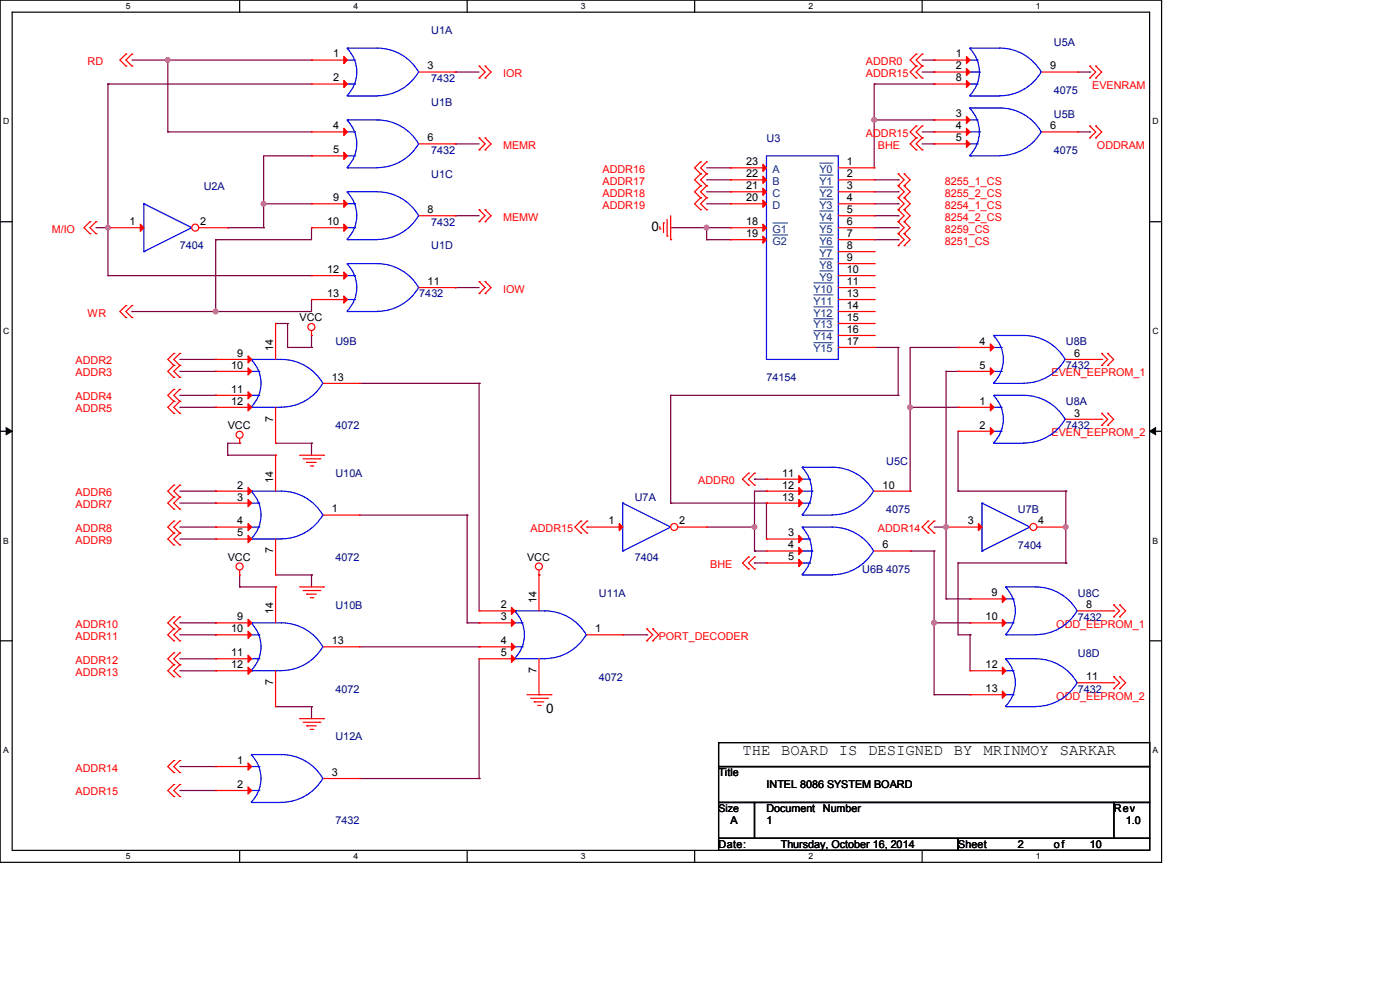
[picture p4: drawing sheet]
<svg xmlns="http://www.w3.org/2000/svg" width="297mm" height="210mm" viewBox="0 0 297 210" stroke-linecap="round" stroke-linejoin="round" font-family="sans-serif">
<path d="M0 0h246.4v182.9h-246.4zM2.6 2.6h241.3v177.8h-241.3z" fill="none" stroke="#000" stroke-width=".25"/>
<g fill="#fff">
<path d="M26.7 .3h1v2h-1z"/>
<path d="M26.7 180.6h1v2h-1z"/>
</g>
<path d="M50.8 0v2.6M50.8 180.4v2.5" fill="none" stroke="#000" stroke-width=".25"/>
<g fill="#fff">
<path d="M75 .3h.9v2h-.9z"/>
<path d="M75 180.6h.9v2h-.9z"/>
</g>
<path d="M99.1 0v2.6M99.1 180.4v2.5" fill="none" stroke="#000" stroke-width=".25"/>
<g fill="#fff">
<path d="M123.2 .3h1v2h-1z"/>
<path d="M123.2 180.6h1v2h-1z"/>
</g>
<path d="M147.4 0v2.6M147.4 180.4v2.5" fill="none" stroke="#000" stroke-width=".25"/>
<g fill="#fff">
<path d="M171.5 .3h1v2h-1z"/>
<path d="M171.5 180.6h1v2h-1z"/>
</g>
<path d="M195.6 0v2.6M195.6 180.4v2.5" fill="none" stroke="#000" stroke-width=".25"/>
<g fill="#fff">
<path d="M219.8 .3h.9v2h-.9z"/>
<path d="M219.8 180.6h.9v2h-.9z"/>
<path d="M.7 24.8h1.2v2h-1.2z"/>
<path d="M244.5 24.8h1.3v2h-1.3z"/>
<path d="M.7 69.3h1.2v1.9h-1.2z"/>
<path d="M244.5 69.3h1.3v1.9h-1.3z"/>
</g>
<path d="M0 47h2.6M243.9 47h2.5" fill="none" stroke="#000" stroke-width=".25"/>
<g fill="#fff">
<path d="M.7 113.7h1.2v2h-1.2z"/>
<path d="M244.5 113.7h1.2v2h-1.2z"/>
</g>
<path d="M0 91.5h2.6M243.9 91.5h2.5" fill="none" stroke="#000" stroke-width=".25"/>
<path d="M1.3 90.7l1.3 .8-1.3 .7zM243.9 91.5l1.3-.8v1.5z" fill="#000" stroke="#000" stroke-width=".21"/>
<g fill="#fff">
<path d="M.7 158.2h1.2v1.9h-1.2z"/>
<path d="M244.5 158.2h1.2v1.9h-1.2z"/>
</g>
<path d="M0 135.9h2.6M243.9 135.9h2.5M152.4 157.5h91.5v5.1h-91.5zM152.4 162.6h91.5v7.6h-91.5zM152.4 170.2h7.7v7.6h-7.7zM152.4 177.8h50.8v2.6h-50.8zM160.1 170.2h76.2v7.6h-76.2zM203.2 177.8h40.7v2.6h-40.7zM236.3 170.2h7.6v7.6h-7.6z" fill="none" stroke="#000" stroke-width=".25"/>
<g fill="none" stroke="#800040" stroke-width=".25">
<path d="M22.9 17.8h.1M22.9 17.8v40.7M22.9 17.8h43.2M28 12.7h38.1M35.6 12.7h.1M35.6 12.7v15.3M66.1 12.7h.1M96.6 15.3h.1M96.6 15.3h5M185.5 17.8h.1M185.5 17.8h12.7M185.5 17.8v17.8"/>
<path d="M195.6 12.7h2.6M195.6 15.3h2.6M198.2 17.8h.1M198.2 12.7h.1M198.2 15.3h.1M228.6 15.3h2.6M231.2 15.3h.1M35.6 28h.1M35.6 28h30.5M66.1 33.1h.1M66.1 33.1h-10.2v15.2M96.6 30.5h.1"/>
<path d="M96.6 30.5h5M149.9 35.6h5.1M149.9 38.1h5.1M155 35.6h.1M155 38.1h.1M185.5 25.4h.1M185.5 38.1h5M185.5 25.4h12.7M190.5 38.1h.1M195.6 28h2.6M195.6 30.5h2.6M198.2 25.4h.1"/>
<path d="M198.2 30.5h.1M198.2 28h.1M228.6 28h2.6M231.2 28h.1M20.4 48.3h2.5M22.9 48.3h.1M22.9 58.5h.1M22.9 58.5h43.2M45.8 50.8h.1M45.8 50.8v15.3M48.3 48.3h.1M48.3 48.3h7.6"/>
<path d="M55.9 43.2h.1M55.9 48.3h.1M55.9 43.2h10.2M66.1 48.3h.1M66.1 43.2h.1M66.1 58.5h.1M66.1 48.3v2.5h-20.3M96.6 45.8h.1M96.6 45.8h5M142.3 48.3h12.7M149.9 48.3h.1M149.9 50.8h.1"/>
<path d="M149.9 50.8h5.1M149.9 43.2h5.1M149.9 48.3v2.5M149.9 40.7h5.1M155 50.8h.1M155 48.3h.1M155 40.7h.1M155 43.2h.1M185.5 50.8h5M185.5 43.2h5M185.5 45.8h5M185.5 48.3h5"/>
<path d="M185.5 40.7h5M190.5 40.7h.1M190.5 43.2h.1M190.5 45.8h.1M190.5 48.3h.1M190.5 50.8h.1M28 66.1h.1M38.1 78.8h7.7M38.1 76.2h7.7M45.8 66.1h.1M45.8 76.2h.1M45.8 78.8h.1"/>
<path d="M58.5 68.6h2.5M61 68.6h.1M61 73.7h.1M61 73.7h5.1M61 68.6v5.1M66.1 63.5h.1M66.1 73.7h.1M66.1 63.5v2.6h-38.1M66.1 71.2v2.5M96.6 61h.1M96.6 61h5M185.5 73.7h5"/>
<path d="M190.5 73.7h.1M190.5 73.7v10.2M200.7 78.8h.1M200.7 78.8v48.2M200.7 78.8h2.5M203.2 73.7h.1M203.2 78.8h.1M203.2 73.7h-10.1v30.5M38.1 83.9h7.7M38.1 86.4h7.7M45.8 83.9h.1M45.8 86.4h.1"/>
<path d="M48.3 96.6h.1M48.3 96.6h10.2M50.8 94h.1M50.8 94h-2.5v2.6M58.5 96.6h.1M58.5 94h7.6M66.1 94h.1M66.1 94v2.6M76.2 81.3h25.4M101.6 81.3h.1M101.6 81.3v48.3M142.3 83.9h.1"/>
<path d="M142.3 83.9h48.2M142.3 83.9v22.8M190.5 83.9h.1M193.1 86.4h.1M193.1 86.4h10.1M203.2 86.4h.1M203.2 91.5v12.7M38.1 104.2h7.7M38.1 106.7h7.7M38.1 111.8h7.7M38.1 114.3h7.7M45.8 104.2h.1"/>
<path d="M45.8 106.7h.1M45.8 111.8h.1M45.8 114.3h.1M76.2 109.3h22.9M99.1 109.3h.1M99.1 109.3v22.8M142.3 106.7h.1M142.3 106.7h20.3M149.9 111.8h10.2M160.1 119.4h.1M160.1 101.6h.1M160.1 116.9h.1"/>
<path d="M160.1 111.8h.1M160.1 119.4h2.5M160.1 101.6h2.5M160.1 116.9h2.5M162.6 104.2h.1M162.6 106.7h.1M162.6 104.2h-2.5v12.7M162.6 106.7v7.6M193.1 104.2h.1M193.1 116.9h5.1M198.2 116.9h.1M198.2 111.8h2.5"/>
<path d="M198.2 116.9v30.5M200.7 111.8h.1M203.2 104.2h.1M203.2 119.4h.1M203.2 119.4h22.9M203.2 104.2h22.9M203.2 119.4v15.3h2.6M226.1 104.2h.1M226.1 119.4h.1M226.1 104.2v15.2M38.1 134.7h7.7M38.1 132.1h7.7"/>
<path d="M38.1 139.7h7.7M45.8 132.1h.1M45.8 134.7h.1M45.8 139.7h.1M50.8 124.5h.1M50.8 122v2.5M50.8 124.5h7.7M58.5 124.5h.1M58.5 122h7.6M66.1 122h.1M66.1 122v2.5M76.2 137.2h25.4"/>
<path d="M99.1 132.1h.1M99.1 132.1h2.5M101.6 132.1h.1M101.6 137.2h.1M101.6 139.7v25.4M132.1 134.7h5.1M137.2 134.7h.1M198.2 132.1h.1M198.2 132.1h7.6M200.7 127h.1M200.7 127h5.1M205.8 127h.1"/>
<path d="M205.8 134.7h.1M205.8 132.1h.1M205.8 134.7v7.6M38.1 142.3h7.7M45.8 142.3h.1M58.5 149.9h7.6M66.1 149.9h.1M66.1 149.9v2.5M198.2 147.4h.1M198.2 147.4h7.6M205.8 147.4h.1M38.1 162.6h7.7"/>
<path d="M38.1 167.7h7.7M45.8 162.6h.1M45.8 167.7h.1M76.2 165.1h25.4M101.6 165.1h.1"/>
</g>
<g fill="#f0f" stroke="#f0f" stroke-width=".25">
<circle cx="22.9" cy="48.3" r=".49"/>
<circle cx="45.7" cy="66.1" r=".49"/>
<circle cx="149.9" cy="48.3" r=".49"/>
<circle cx="185.4" cy="25.4" r=".49"/>
<circle cx="160" cy="111.8" r=".49"/>
<circle cx="193.1" cy="86.4" r=".49"/>
<circle cx="200.7" cy="111.8" r=".49"/>
<circle cx="226.1" cy="111.8" r=".49"/>
<circle cx="198.1" cy="132.1" r=".49"/>
<circle cx="35.6" cy="12.7" r=".49"/>
<circle cx="55.9" cy="43.2" r=".49"/>
</g>
<g fill="none" stroke="#f00" stroke-width=".25">
<path d="M26.7 11.5h.1M26.7 14h.1M26.7 11.5l-1.3 1.2 1.3 1.3M28 11.5h.1M28 14h.1M28 11.5l-1.3 1.2 1.3 1.3M101.6 14h.1M101.6 16.6h.1M101.6 14l1.3 1.3-1.3 1.3M102.9 14h.1M102.9 16.6h.1M102.9 14l1.3 1.3-1.3 1.3"/>
<path d="M194.4 11.5h.1M194.4 14h.1M194.4 16.6h.1M194.4 11.5l-1.3 1.2 1.3 1.3M194.4 14l-1.3 1.3 1.3 1.3M195.6 11.5h.1M195.6 14h.1M195.6 16.6h.1M195.6 11.5l-1.2 1.2 1.2 1.3M195.6 14l-1.2 1.3 1.2 1.3M198.2 12.7h.1M198.2 15.3h.1"/>
<path d="M198.2 17.8h.1M198.2 12.7h7.6M198.2 15.3h7.6M198.2 17.8h7.6M221 15.3h7.6M228.6 15.3h.1M231.2 14h.1M231.2 16.6h.1M231.2 14l1.3 1.3-1.3 1.3M232.5 14h.1M232.5 16.6h.1M232.5 14l1.2 1.3-1.2 1.3"/>
<path d="M101.6 29.3h.1M101.6 31.8h.1M101.6 29.3l1.3 1.2-1.3 1.3M102.9 29.3h.1M102.9 31.8h.1M102.9 29.3l1.3 1.2-1.3 1.3M148.6 34.3h.1M148.6 36.9h.1M148.6 39.4h.1M148.6 34.3l-1.2 1.3 1.2 1.3M148.6 36.9l-1.2 1.2 1.2 1.3M148.6 39.4l-1.2 1.3 1.2 1.3"/>
<path d="M149.9 34.3h.1M149.9 36.9h.1M149.9 39.4h.1M149.9 34.3l-1.3 1.3 1.3 1.3M149.9 36.9l-1.3 1.2 1.3 1.3M149.9 39.4l-1.3 1.3 1.3 1.3M190.5 36.9h.1M190.5 39.4h.1M190.5 36.9l1.3 1.2-1.3 1.3M190.5 39.4l1.3 1.3-1.3 1.3M191.8 36.9h.1M191.8 39.4h.1"/>
<path d="M191.8 36.9l1.3 1.2-1.3 1.3M191.8 39.4l1.3 1.3-1.3 1.3M194.4 29.3h.1M194.4 31.8h.1M194.4 26.7h.1M194.4 29.3l-1.3 1.2 1.3 1.3M194.4 26.7l-1.3 1.3 1.3 1.3M195.6 29.3h.1M195.6 31.8h.1M195.6 26.7h.1M195.6 29.3l-1.2 1.2 1.2 1.3M195.6 26.7l-1.2 1.3 1.2 1.3"/>
<path d="M231.2 26.7h.1M231.2 29.3h.1M231.2 26.7l1.3 1.3-1.3 1.3M232.5 26.7h.1M232.5 29.3h.1M232.5 26.7l1.2 1.3-1.2 1.3M19.1 47h.1M19.1 49.6h.1M19.1 47l-1.3 1.3 1.3 1.3M20.4 47h.1M20.4 49.6h.1M20.4 47l-1.3 1.3 1.3 1.3"/>
<path d="M101.6 44.5h.1M101.6 47h.1M101.6 59.7h.1M101.6 44.5l1.3 1.3-1.3 1.2M101.6 59.7l1.3 1.3-1.3 1.3M102.9 44.5h.1M102.9 47h.1M102.9 59.7h.1M102.9 44.5l1.3 1.3-1.3 1.2M102.9 59.7l1.3 1.3-1.3 1.3M140 48.6h.1M140 48v.6"/>
<path d="M140.8 47.3h.1M140.8 47.3v2M141.5 50.1h.1M141.5 46.5v3.6M142.3 50.8h.1M142.3 45.8v5M148.6 42h.1M148.6 44.5h.1M148.6 42l-1.2 1.2 1.2 1.3M149.9 42h.1M149.9 44.5h.1M149.9 42l-1.3 1.2 1.3 1.3"/>
<path d="M190.5 42h.1M190.5 44.5h.1M190.5 47h.1M190.5 49.6h.1M190.5 52.1h.1M190.5 42l1.3 1.2-1.3 1.3M190.5 44.5l1.3 1.3-1.3 1.2M190.5 47l1.3 1.3-1.3 1.3M190.5 49.6l1.3 1.2-1.3 1.3M191.8 42h.1M191.8 44.5h.1M191.8 47h.1"/>
<path d="M191.8 49.6h.1M191.8 52.1h.1M191.8 42l1.3 1.2-1.3 1.3M191.8 44.5l1.3 1.3-1.3 1.2M191.8 47l1.3 1.3-1.3 1.3M191.8 49.6l1.3 1.2-1.3 1.3M26.7 64.8h.1M26.7 67.4h.1M26.7 64.8l-1.3 1.3 1.3 1.3M28 64.8h.1M28 67.4h.1M28 64.8l-1.3 1.3 1.3 1.3"/>
<path d="M36.9 77.5h.1M36.9 75h.1M36.9 75l-1.3 1.2 1.3 1.3M36.9 77.5l-1.3 1.3 1.3 1.3M38.1 77.5h.1M38.1 75h.1M38.1 75l-1.2 1.2 1.2 1.3M38.1 77.5l-1.2 1.3 1.2 1.3M66.1 71.2h.1M66.1 70.1v1.1M101.6 62.3h.1M102.9 62.3h.1"/>
<path d="M233.7 75h.1M233.7 77.5h.1M233.7 75l1.3 1.2-1.3 1.3M235 75h.1M235 77.5h.1M235 75l1.3 1.2-1.3 1.3M36.9 80.1h.1M36.9 82.6h.1M36.9 85.1h.1M36.9 87.7h.1M36.9 82.6l-1.3 1.3 1.3 1.2M36.9 85.1l-1.3 1.3 1.3 1.3"/>
<path d="M38.1 80.1h.1M38.1 82.6h.1M38.1 85.1h.1M38.1 87.7h.1M38.1 82.6l-1.2 1.3 1.2 1.2M38.1 85.1l-1.2 1.3 1.2 1.3M50.8 94h.1M50.8 93v1M63.5 96.6h5.1M64.3 97.3h3.6M65.1 98.1h.1M65.1 98.1h2"/>
<path d="M65.8 98.8h.5M66.3 98.8h.1M67.9 97.3h.1M68.6 96.6h.1M233.7 87.7h.1M233.7 90.2h.1M233.7 87.7l1.3 1.2-1.3 1.3M235 87.7h.1M235 90.2h.1M235 87.7l1.3 1.2-1.3 1.3M36.9 102.9h.1M36.9 105.5h.1"/>
<path d="M36.9 108h.1M36.9 110.5h.1M36.9 113.1h.1M36.9 115.6h.1M36.9 113.1l-1.3 1.2 1.3 1.3M36.9 102.9l-1.3 1.3 1.3 1.3M36.9 105.5l-1.3 1.2 1.3 1.3M36.9 110.5l-1.3 1.3 1.3 1.3M38.1 102.9h.1M38.1 105.5h.1M38.1 108h.1M38.1 110.5h.1"/>
<path d="M38.1 113.1h.1M38.1 115.6h.1M38.1 110.5l-1.2 1.3 1.2 1.3M38.1 102.9l-1.2 1.3 1.2 1.3M38.1 105.5l-1.2 1.2 1.2 1.3M38.1 113.1l-1.2 1.2 1.2 1.3M123.2 110.5h.1M123.2 113.1h.1M123.2 110.5l-1.2 1.3 1.2 1.3M124.5 110.5h.1M124.5 113.1h.1M124.5 110.5l-1.3 1.3 1.3 1.3"/>
<path d="M158.8 118.2h.1M158.8 100.4h.1M158.8 102.9h.1M158.8 118.2l-1.3 1.2 1.3 1.3M158.8 100.4l-1.3 1.2 1.3 1.3M160.1 118.2h.1M160.1 100.4h.1M160.1 102.9h.1M160.1 118.2l-1.3 1.2 1.3 1.3M160.1 100.4l-1.3 1.2 1.3 1.3M196.9 110.5h.1M196.9 113.1h.1"/>
<path d="M196.9 110.5l-1.3 1.3 1.3 1.3M198.2 110.5h.1M198.2 113.1h.1M198.2 110.5l-1.3 1.3 1.3 1.3M200.7 111.8h.1M200.7 111.8h7.6M36.9 130.9h.1M36.9 133.4h.1M36.9 135.9h.1M36.9 138.5h.1M36.9 130.9l-1.3 1.2 1.3 1.3M36.9 133.4l-1.3 1.3 1.3 1.2"/>
<path d="M36.9 138.5l-1.3 1.2 1.3 1.3M38.1 130.9h.1M38.1 133.4h.1M38.1 135.9h.1M38.1 138.5h.1M38.1 130.9l-1.2 1.2 1.2 1.3M38.1 133.4l-1.2 1.3 1.2 1.2M38.1 138.5l-1.2 1.2 1.2 1.3M50.8 122h.1M50.8 120.9v1.1M63.5 124.5h5.1M64.3 125.3h3.6"/>
<path d="M65.1 126h.1M65.1 126h2M65.8 126.8h.5M66.3 126.8h.1M67.9 125.3h.1M68.6 124.5h.1M114.3 122h.1M114.3 120.9v1.1M137.2 133.4h.1M137.2 135.9h.1M137.2 133.4l1.3 1.3-1.3 1.2M138.5 133.4h.1"/>
<path d="M138.5 135.9h.1M138.5 133.4l1.2 1.3-1.2 1.2M158.8 120.7h.1M160.1 120.7h.1M236.3 128.3h.1M236.3 130.9h.1M236.3 128.3l1.2 1.3-1.2 1.3M237.5 128.3h.1M237.5 130.9h.1M237.5 128.3l1.3 1.3-1.3 1.3M36.9 141h.1M36.9 143.6h.1"/>
<path d="M36.9 141l-1.3 1.3 1.3 1.3M38.1 141h.1M38.1 143.6h.1M38.1 141l-1.2 1.3 1.2 1.3M63.5 152.4h5.1M64.3 153.2h3.6M65.1 154h.1M65.1 154h2M65.8 154.7h.5M66.3 154.7h.1M67.9 153.2h.1M68.6 152.4h.1"/>
<path d="M111.8 147.4h5.1M112.6 148.1h3.5M113.3 148.9h.1M113.3 148.9h2.1M114.1 149.6h.5M114.6 149.6h.1M116.1 148.1h.1M116.9 147.4h.1M236.3 143.6h.1M236.3 146.1h.1M236.3 143.6l1.2 1.2-1.2 1.3M237.5 143.6h.1"/>
<path d="M237.5 146.1h.1M237.5 143.6l1.3 1.2-1.3 1.3M36.9 161.3h.1M36.9 163.9h.1M36.9 166.4h.1M36.9 169h.1M36.9 161.3l-1.3 1.3 1.3 1.3M36.9 166.4l-1.3 1.3 1.3 1.3M38.1 161.3h.1M38.1 163.9h.1M38.1 166.4h.1M38.1 169h.1"/>
<path d="M38.1 161.3l-1.2 1.3 1.2 1.3M38.1 166.4l-1.2 1.3 1.2 1.3"/>
<circle cx="66.1" cy="69.4" r=".74"/>
<circle cx="50.8" cy="92.2" r=".74"/>
<circle cx="50.8" cy="120.2" r=".74"/>
<circle cx="114.3" cy="120.2" r=".74"/>
</g>
<g fill="none" stroke="#00f" stroke-width=".25">
<path d="M205.7 10.2a7.1 7.1 0 0 1 2.1 5.1M205.8 10.2h.1M205.8 10.2h6.3M205.8 12.7h1.5M205.8 15.3h2M205.8 17.8h1.5M207.3 12.7h.1M207.3 17.8h.1M207.8 15.3a7.1 7.1 0 0 1-2.1 5M207.8 15.3h.1M212.1 10.2a10.1 10.1 0 0 1 8.8 5.1M220.9 15.2a10.1 10.1 0 0 1-8.8 5.1"/>
<path d="M205.8 20.4h.1M205.8 20.4h6.3M208.3 116.9h.1M208.3 106.7h.1M208.3 106.7l10.2 5.1M208.3 106.7v10.2M218.5 111.8h.1M218.5 111.8l-10.2 5.1"/>
</g>
<g fill="#f00" stroke="#f00" stroke-width=".25">
<path d="M205 12l.8 .7-.8 .8z"/>
<path d="M205 14.5l.8 .8-.8 .7z"/>
<path d="M205 17.1l.8 .7-.8 .8z"/>
<path d="M207.6 111l.7 .8-.7 .8z"/>
</g>
<circle cx="219.2" cy="111.8" r=".74" fill="#fff" stroke="#f00" stroke-width=".25"/>
<g fill="none" stroke="#f00" stroke-width=".25">
<path d="M22.9 48.3h.1M22.9 48.3h7.6M162.6 114.3h.1M162.6 116.9h.1M162.6 119.4h.1M162.6 114.3h7.6M162.6 116.9h7.6M162.6 119.4h7.6M185.5 116.9h7.6M193.1 116.9h.1M220 111.8h6.1M226.1 111.8h.1"/>
<path d="M205.8 127h.1M205.8 132.1h.1M205.8 127h7.6M205.8 132.1h7.6M228.6 129.6h7.7M236.3 129.6h.1"/>
</g>
<g fill="none" stroke="#00f" stroke-width=".25">
<path d="M30.5 53.4h.1M30.5 43.2h.1M30.5 43.2l10.2 5.1M30.5 43.2v10.2M40.7 48.3h.1M40.7 48.3l-10.2 5.1M170.1 111.8a7.1 7.1 0 0 1 0 10.1M170.2 111.8h.1M170.2 111.8h6.4a10.1 10.1 0 0 1 8.8 5.1M170.2 114.3h1.5M170.2 116.9h2.1M170.2 119.4h1.5"/>
<path d="M171.7 114.3h.1M171.7 119.4h.1M172.3 116.9h.1M185.4 116.8a10.1 10.1 0 0 1-8.8 5.1M170.2 122h.1M170.2 122h6.4M213.3 124.5a7.1 7.1 0 0 1 0 10.1M213.4 124.5h.1M213.4 134.7h.1M213.4 124.5h6.3a10.1 10.1 0 0 1 8.8 5.1M213.4 134.7h6.4M213.4 127h1.5"/>
<path d="M213.4 132.1h1.5M214.9 127h.1M214.9 132.1h.1M228.5 129.5a10.1 10.1 0 0 1-8.8 5.1"/>
</g>
<g fill="#f00" stroke="#f00" stroke-width=".25">
<path d="M212.6 126.3l.8 .7-.8 .8z"/>
<path d="M212.6 131.4l.8 .7-.8 .8z"/>
<path d="M169.5 113.6l.7 .7-.7 .8z"/>
<path d="M169.5 116.1l.7 .8-.7 .7z"/>
<path d="M169.5 118.7l.7 .7-.7 .8z"/>
<path d="M29.8 47.5l.7 .8-.7 .8z"/>
</g>
<circle cx="41.4" cy="48.3" r=".74" fill="#fff" stroke="#f00" stroke-width=".25"/>
<g fill="none" stroke="#f00" stroke-width=".25">
<path d="M66.1 28h.1M66.1 33.1h.1M66.1 28h7.6M66.1 33.1h7.6M88.9 30.5h7.7M96.6 30.5h.1M198.2 25.4h.1M198.2 28h.1M198.2 30.5h.1M198.2 28h7.6M198.2 30.5h7.6M198.2 25.4h7.6"/>
<path d="M221 28h7.6M228.6 28h.1M42.2 48.3h6.1M48.3 48.3h.1M45.8 76.2h.1M45.8 78.8h.1M45.8 78.8h7.6M45.8 76.2h7.6M58.5 68.6h.1M58.5 68.6v7.6M203.2 73.7h.1M203.2 78.8h.1"/>
<path d="M203.2 73.7h7.7M203.2 78.8h7.7M226.1 76.2h7.6M233.7 76.2h.1M45.8 83.9h.1M45.8 86.4h.1M45.8 83.9h7.6M45.8 86.4h7.6M58.5 94h.1M58.5 86.4v7.6M68.6 81.3h7.6M76.2 81.3h.1"/>
<path d="M124.5 111.8h.1M124.5 111.8h7.6M162.6 101.6h.1M162.6 104.2h.1M162.6 106.7h.1M162.6 101.6h7.6M162.6 104.2h7.6M162.6 106.7h7.6M185.5 104.2h7.6M193.1 104.2h.1"/>
</g>
<g fill="none" stroke="#00f" stroke-width=".25">
<path d="M73.6 25.5a7.1 7.1 0 0 1 0 10M73.7 25.4h.1M73.7 35.6h.1M73.7 25.4h6.3a10.1 10.1 0 0 1 8.8 5.2M73.7 35.6h6.4M73.7 28h1.5M73.7 33.1h1.5M75.2 28h.1M75.2 33.1h.1M88.8 30.4a10.1 10.1 0 0 1-8.8 5.2M205.7 22.9a7.1 7.1 0 0 1 0 10.1M205.8 22.9h.1"/>
<path d="M205.8 33.1h.1M205.8 25.4h1.5M205.8 28h2M205.8 33.1h6.3M205.8 22.9h6.3M205.8 30.5h1.5M207.3 25.4h.1M207.3 30.5h.1M207.8 28h.1M212.1 22.9a10.1 10.1 0 0 1 8.8 5.1M220.9 27.9a10.1 10.1 0 0 1-8.8 5.1M53.3 76.3a7.1 7.1 0 0 1 0 10"/>
<path d="M53.4 76.2h.1M53.4 76.2h6.3a10.1 10.1 0 0 1 8.8 5.2M53.4 78.8h1.5M54.9 78.8h.1M210.8 71.2a7.1 7.1 0 0 1 0 10M210.9 71.2h.1M210.9 71.2h6.3M210.9 73.7h1.5M210.9 78.8h1.5M212.4 73.7h.1M212.4 78.8h.1M217.2 71.2a10.1 10.1 0 0 1 8.8 5.1"/>
<path d="M226 76.2a10.1 10.1 0 0 1-8.8 5.1M53.4 86.4h.1M53.4 86.4h6.3M53.4 83.9h1.5M54.9 83.9h.1M68.5 81.2a10.1 10.1 0 0 1-8.8 5.2M170.1 99.1a7.1 7.1 0 0 1 0 10.1M170.2 99.1h.1M170.2 99.1h6.4a10.1 10.1 0 0 1 8.8 5.1M210.9 81.3h.1M210.9 81.3h6.3M132.1 116.9h.1"/>
<path d="M132.1 106.7h.1M132.1 106.7l10.2 5.1M132.1 106.7v10.2M142.3 111.8h.1M142.3 111.8l-10.2 5.1M170.2 109.3h.1M170.2 109.3h6.4M170.2 101.6h1.5M170.2 104.2h2.1M170.2 106.7h1.5M171.7 101.6h.1M171.7 106.7h.1"/>
<path d="M172.3 104.2h.1M185.4 104.1a10.1 10.1 0 0 1-8.8 5.1"/>
</g>
<g fill="#f00" stroke="#f00" stroke-width=".25">
<path d="M169.5 100.9l.7 .7-.7 .8z"/>
<path d="M169.5 103.4l.7 .8-.7 .7z"/>
<path d="M169.5 106l.7 .7-.7 .8z"/>
<path d="M210.1 72.9l.8 .8-.8 .8z"/>
<path d="M210.1 78l.8 .8-.8 .7z"/>
<path d="M72.9 27.2l.8 .8-.8 .7z"/>
<path d="M72.9 32.3l.8 .8-.8 .7z"/>
<path d="M205 24.7l.8 .7-.8 .8z"/>
<path d="M205 27.2l.8 .8-.8 .7z"/>
<path d="M205 29.8l.8 .7-.8 .8z"/>
<path d="M52.6 75.5l.8 .7-.8 .8z"/>
<path d="M52.6 78l.8 .8-.8 .7z"/>
<path d="M52.6 83.1l.8 .8-.8 .7z"/>
<path d="M52.6 85.6l.8 .8-.8 .8z"/>
<path d="M131.4 111l.7 .8-.7 .8z"/>
</g>
<circle cx="143" cy="111.8" r=".74" fill="#fff" stroke="#f00" stroke-width=".25"/>
<g fill="none" stroke="#f00" stroke-width=".25">
<path d="M66.1 12.7h.1M66.1 17.8h.1M66.1 12.7h7.6M66.1 17.8h7.6M88.9 15.3h7.7M96.6 15.3h.1M155 35.6h.1M155 38.1h.1M155 35.6h7.6M155 38.1h7.6M177.8 35.6h7.7M177.8 38.1h7.7"/>
<path d="M185.5 35.6h.1M185.5 38.1h.1M66.1 43.2h.1M66.1 48.3h.1M66.1 58.5h.1M66.1 43.2h7.6M66.1 48.3h7.6M66.1 58.5h7.6M88.9 45.8h7.7M96.6 45.8h.1M155 40.7h.1M155 43.2h.1"/>
<path d="M155 48.3h.1M155 50.8h.1M155 43.2h7.6M155 48.3h7.6M155 40.7h7.6M155 50.8h7.6M177.8 43.2h7.7M177.8 48.3h7.7M177.8 45.8h7.7M177.8 58.5h7.7M177.8 40.7h7.7M177.8 50.8h7.7"/>
<path d="M177.8 53.4h7.7M177.8 55.9h7.7M185.5 40.7h.1M185.5 43.2h.1M185.5 45.8h.1M185.5 48.3h.1M185.5 50.8h.1M185.5 53.4h.1M185.5 55.9h.1M185.5 58.5h.1M66.1 63.5h.1M66.1 63.5h7.6"/>
<path d="M88.9 61h7.7M96.6 61h.1M177.8 63.5h7.7M177.8 61h7.7M177.8 66.1h7.7M177.8 68.6h7.7M177.8 71.2h7.7M177.8 73.7h7.7M185.5 61h.1M185.5 63.5h.1M185.5 66.1h.1M185.5 68.6h.1"/>
<path d="M185.5 71.2h.1M185.5 73.7h.1M58.5 96.6h.1M58.5 96.6v7.6M203.2 86.4h.1M203.2 91.5h.1M203.2 86.4h7.7M203.2 91.5h7.7M226.1 88.9h7.6M233.7 88.9h.1M45.8 104.2h.1M45.8 106.7h.1"/>
<path d="M45.8 111.8h.1M45.8 114.3h.1M45.8 111.8h7.6M45.8 104.2h7.6M45.8 106.7h7.6M45.8 114.3h7.6M58.5 114.3v7.7M68.6 109.3h7.6M76.2 109.3h.1M143.8 111.8h6.1M149.9 111.8h.1M45.8 132.1h.1"/>
<path d="M45.8 134.7h.1M45.8 139.7h.1M45.8 132.1h7.6M45.8 134.7h7.6M45.8 139.7h7.6M58.5 124.5h.1M58.5 122h.1M58.5 124.5v7.6M68.6 137.2h7.6M76.2 137.2h.1M101.6 129.6h.1M101.6 132.1h.1"/>
<path d="M101.6 137.2h.1M101.6 139.7h.1M101.6 132.1h7.7M101.6 139.7h7.7M101.6 137.2h7.7M101.6 129.6h7.7M114.3 122h.1M114.3 122v7.6M114.3 139.7v7.7M124.5 134.7h7.6M132.1 134.7h.1M45.8 142.3h.1"/>
<path d="M45.8 142.3h7.6M58.5 149.9h.1M58.5 142.3v7.6M114.3 147.4h.1M205.8 142.3h.1M205.8 147.4h.1M205.8 142.3h7.6M205.8 147.4h7.6M228.6 144.8h7.7M236.3 144.8h.1M45.8 162.6h.1M45.8 167.7h.1"/>
<path d="M45.8 162.6h7.6M45.8 167.7h7.6M68.6 165.1h7.6M76.2 165.1h.1"/>
</g>
<g fill="none" stroke="#00f" stroke-width=".25">
<path d="M73.6 10.2a7.1 7.1 0 0 1 0 10.1M73.7 10.2h.1M73.7 10.2h6.3a10.1 10.1 0 0 1 8.8 5.1M73.7 12.7h1.5M73.7 17.8h1.5M75.2 12.7h.1M75.2 17.8h.1M88.8 15.2a10.1 10.1 0 0 1-8.8 5.1M73.7 20.4h.1M73.7 20.4h6.4M162.6 33.1h15.2v43.1h-15.2zM73.6 40.7a7.1 7.1 0 0 1 0 10.1"/>
<path d="M73.6 56a7.1 7.1 0 0 1 0 10M73.7 40.7h.1M73.7 50.8h.1M73.7 40.7h6.3a10.1 10.1 0 0 1 8.8 5.1M73.7 55.9h.1M73.7 55.9h6.3a10.1 10.1 0 0 1 8.8 5.1M73.7 50.8h6.4M73.7 43.2h1.5M73.7 48.3h1.5M73.7 58.5h1.5M75.2 43.2h.1M75.2 48.3h.1"/>
<path d="M75.2 58.5h.1M88.8 45.7a10.1 10.1 0 0 1-8.8 5.1M73.7 66.1h.1M73.7 66.1h6.4M73.7 63.5h1.5M75.2 63.5h.1M88.8 60.9a10.1 10.1 0 0 1-8.8 5.1M210.8 83.9a7.1 7.1 0 0 1 0 10M210.9 83.9h.1M210.9 94h.1M210.9 83.9h6.3M210.9 94h6.3"/>
<path d="M210.9 86.4h1.5M210.9 91.5h1.5M212.4 86.4h.1M212.4 91.5h.1M217.2 83.9a10.1 10.1 0 0 1 8.8 5.1M226 88.9a10.1 10.1 0 0 1-8.8 5.1M53.3 104.2a7.1 7.1 0 0 1 0 10.1M53.4 104.2h.1M53.4 114.3h.1M53.4 104.2h6.3a10.1 10.1 0 0 1 8.8 5.1M53.4 114.3h6.3M53.4 106.7h1.5"/>
<path d="M53.4 111.8h1.5M54.9 106.7h.1M54.9 111.8h.1M68.5 109.2a10.1 10.1 0 0 1-8.8 5.1M53.3 132.2a7.1 7.1 0 0 1 0 10M53.4 132.1h.1M53.4 132.1h6.3a10.1 10.1 0 0 1 8.8 5.1M53.4 134.7h1.5M53.4 139.7h1.5M54.9 134.7h.1M54.9 139.7h.1M68.5 137.1a10.1 10.1 0 0 1-8.8 5.1"/>
<path d="M109.2 129.6a7.1 7.1 0 0 1 0 10.1M109.3 129.6h.1M109.3 139.7h.1M109.3 132.1h1.5M109.3 139.7h6.3M109.3 129.6h6.3M109.3 137.2h1.5M110.8 132.1h.1M110.8 137.2h.1M115.6 129.6a10.1 10.1 0 0 1 8.8 5.1M124.4 134.6a10.1 10.1 0 0 1-8.8 5.1M213.3 139.8a7.1 7.1 0 0 1 0 10"/>
<path d="M213.4 139.7h.1M213.4 139.7h6.3a10.1 10.1 0 0 1 8.8 5.2M53.4 142.3h.1M53.4 142.3h6.3M213.4 149.9h.1M213.4 142.3h1.5M213.4 147.4h1.5M214.9 142.3h.1M214.9 147.4h.1M228.5 144.7a10.1 10.1 0 0 1-8.8 5.2h-6.3M53.3 160.1a7.1 7.1 0 0 1 0 10M53.4 160.1h.1"/>
<path d="M53.4 170.2h.1M53.4 160.1h6.3a10.1 10.1 0 0 1 8.8 5.1M53.4 170.2h6.3M53.4 162.6h1.5M53.4 167.7h1.5M54.9 162.6h.1M54.9 167.7h.1M68.5 165.1a10.1 10.1 0 0 1-8.8 5.1"/>
</g>
<g fill="#f00" stroke="#f00" stroke-width=".25">
<path d="M72.9 42.5l.8 .7-.8 .8z"/>
<path d="M72.9 47.5l.8 .8-.8 .8z"/>
<path d="M52.6 131.4l.8 .7-.8 .8z"/>
<path d="M52.6 133.9l.8 .8-.8 .7z"/>
<path d="M52.6 139l.8 .7-.8 .8z"/>
<path d="M52.6 141.5l.8 .8-.8 .7z"/>
<path d="M52.6 103.4l.8 .8-.8 .7z"/>
<path d="M52.6 106l.8 .7-.8 .8z"/>
<path d="M52.6 111l.8 .8-.8 .8z"/>
<path d="M52.6 113.6l.8 .7-.8 .8z"/>
<path d="M52.6 161.8l.8 .8-.8 .8z"/>
<path d="M52.6 166.9l.8 .8-.8 .7z"/>
<path d="M72.9 12l.8 .7-.8 .8z"/>
<path d="M72.9 17.1l.8 .7-.8 .8z"/>
<path d="M108.5 128.8l.8 .8-.8 .7z"/>
<path d="M108.5 131.4l.8 .7-.8 .8z"/>
<path d="M108.5 136.4l.8 .8-.8 .8z"/>
<path d="M108.5 139l.8 .7-.8 .8z"/>
<path d="M72.9 57.7l.8 .8-.8 .7z"/>
<path d="M72.9 62.8l.8 .7-.8 .8z"/>
<path d="M210.1 85.6l.8 .8-.8 .8z"/>
<path d="M210.1 90.7l.8 .8-.8 .7z"/>
<path d="M212.6 141.5l.8 .8-.8 .7z"/>
<path d="M212.6 146.6l.8 .8-.8 .7z"/>
<path d="M161.8 34.8l.8 .8-.8 .8z"/>
<path d="M161.8 37.4l.8 .7-.8 .8z"/>
<path d="M161.8 39.9l.8 .8-.8 .7z"/>
<path d="M161.8 42.5l.8 .7-.8 .8z"/>
<path d="M161.8 47.5l.8 .8-.8 .8z"/>
<path d="M161.8 50.1l.8 .7-.8 .8z"/>
</g>
<g fill="none" stroke="#004080" stroke-width=".21">
<path d="M173.8 34.6h2.8M173.8 37.1h2.8M173.8 39.7h2.8M176.6 34.6h.1M176.6 37.1h.1M176.6 39.7h.1M163.9 47.3h3M163.9 49.8h3M166.9 47.3h.1M166.9 49.8h.1M173.8 42.2h2.8M173.8 44.8h2.8"/>
<path d="M173.8 47.3h2.8M173.8 49.8h2.8M173.8 52.4h2.8M173.8 54.9h2.8M173.8 57.5h2.8M176.6 42.2h.1M176.6 44.8h.1M176.6 47.3h.1M176.6 49.8h.1M176.6 52.4h.1M176.6 54.9h.1M176.6 57.5h.1"/>
<path d="M172.6 60h4M172.6 62.5h4M172.6 65.1h4M172.6 67.6h4M172.6 70.2h4M172.6 72.7h4M176.6 60h.1M176.6 62.5h.1M176.6 65.1h.1M176.6 67.6h.1M176.6 70.2h.1M176.6 72.7h.1"/>
</g>
<g fill="#f0f" stroke="#f0f" stroke-width=".25">
<circle cx="22.9" cy="48.3" r=".49"/>
<circle cx="45.7" cy="66.1" r=".49"/>
<circle cx="149.9" cy="48.3" r=".49"/>
<circle cx="185.4" cy="25.4" r=".49"/>
<circle cx="160" cy="111.8" r=".49"/>
<circle cx="193.1" cy="86.4" r=".49"/>
<circle cx="200.7" cy="111.8" r=".49"/>
<circle cx="226.1" cy="111.8" r=".49"/>
<circle cx="198.1" cy="132.1" r=".49"/>
<circle cx="35.6" cy="12.7" r=".49"/>
<circle cx="55.9" cy="43.2" r=".49"/>
</g>
<text font-size="3.3" x="157.5" y="160.1">THE BOARD IS DESIGNED BY MRINMOY SARKAR</text>
<g font-size="2.8">
<text x="138.2" y="49.1">0</text>
<text x="115.9" y="151.2">0</text>
</g>
<g font-size="2.3" fill="#000080">
<text x="91.5" y="7.2">U1A</text>
<text x="223.6" y="9.7">U5A</text>
<text x="91.5" y="17.4">7432</text>
<text x="91.5" y="22.4">U1B</text>
<text x="223.6" y="19.9">4075</text>
<text x="223.6" y="25">U5B</text>
<text x="91.5" y="32.6">7432</text>
<text x="162.6" y="30.1">U3</text>
<text x="223.6" y="32.6">4075</text>
<text x="43.2" y="40.2">U2A</text>
<text x="91.5" y="37.7">U1C</text>
<text x="91.5" y="47.8">7432</text>
<text x="38.1" y="52.9">7404</text>
<text x="91.5" y="52.9">U1D</text>
<text x="88.9" y="63.1">7432</text>
<text x="71.2" y="73.2">U9B</text>
<text x="226.1" y="73.2">U8B</text>
<text x="162.6" y="80.9">74154</text>
<text x="226.1" y="78.3">7432</text>
<text x="226.1" y="85.9">U8A</text>
<text x="71.2" y="91">4072</text>
<text x="226.1" y="91">7432</text>
<text x="71.2" y="101.2">U10A</text>
<text x="188" y="98.6">U5C</text>
<text x="134.7" y="106.3">U7A</text>
<text x="188" y="108.8">4075</text>
<text x="216" y="108.8">U7B</text>
<text x="71.2" y="119">4072</text>
<text x="134.7" y="119">7404</text>
<text x="216" y="116.4">7404</text>
<text x="182.9" y="121.5">U6B 4075</text>
<text x="71.2" y="129.1">U10B</text>
<text x="127" y="126.6">U11A</text>
<text x="228.7" y="126.6">U8C</text>
<text x="228.7" y="131.7">7432</text>
<text x="228.7" y="139.3">U8D</text>
<text x="71.2" y="146.9">4072</text>
<text x="127" y="144.4">4072</text>
<text x="228.7" y="146.9">7432</text>
<text x="71.2" y="157.1">U12A</text>
<text x="71.2" y="174.8">7432</text>
</g>
<g font-size="2.3" fill="#f00">
<text x="18.6" y="13.8">RD</text>
<text x="106.7" y="16.3">IOR</text>
<text x="183.7" y="13.8">ADDR0</text>
<text x="183.7" y="16.3">ADDR15</text>
<text x="231.7" y="18.9">EVENRAM</text>
<text x="183.7" y="29">ADDR15</text>
<text x="106.7" y="31.6">MEMR</text>
<text x="186.2" y="31.6">BHE</text>
<text x="232.7" y="31.6">ODDRAM</text>
<text x="127.8" y="36.7">ADDR16</text>
<text x="127.8" y="39.2">ADDR17</text>
<text x="127.8" y="41.7">ADDR18</text>
<text x="200.5" y="39.2">8255_1_CS</text>
<text x="200.5" y="41.7">8255_2_CS</text>
<text x="106.7" y="46.8">MEMW</text>
<text x="127.8" y="44.3">ADDR19</text>
<text x="200.5" y="44.3">8254_1_CS</text>
<text x="200.5" y="46.8">8254_2_CS</text>
<text x="11" y="49.4">M/IO</text>
<text x="200.5" y="49.4">8259_CS</text>
<text x="200.5" y="51.9">8251_CS</text>
<text x="106.7" y="62.1">IOW</text>
<text x="18.6" y="67.1">WR</text>
<text x="16" y="77.3">ADDR2</text>
<text x="16" y="79.8">ADDR3</text>
<text x="223.1" y="79.8">EVEN_EEPROM_1</text>
<text x="16" y="84.9">ADDR4</text>
<text x="16" y="87.5">ADDR5</text>
<text x="223.1" y="92.5">EVEN_EEPROM_2</text>
<text x="16" y="105.2">ADDR6</text>
<text x="16" y="107.8">ADDR7</text>
<text x="148.1" y="102.7">ADDR0</text>
<text x="16" y="112.9">ADDR8</text>
<text x="112.6" y="112.9">ADDR15</text>
<text x="186.2" y="112.9">ADDR14</text>
<text x="16" y="115.4">ADDR9</text>
<text x="150.7" y="120.5">BHE</text>
<text x="16" y="133.2">ADDR10</text>
<text x="16" y="135.7">ADDR11</text>
<text x="139.8" y="135.7">PORT_DECODER</text>
<text x="224.1" y="133.2">ODD_EEPROM_1</text>
<text x="16" y="140.8">ADDR12</text>
<text x="16" y="143.3">ADDR13</text>
<text x="224.1" y="148.4">ODD_EEPROM_2</text>
<text x="16" y="163.7">ADDR14</text>
<text x="16" y="168.7">ADDR15</text>
</g>
<g font-size="2.3">
<text x="70.7" y="12.2">1</text>
<text x="70.7" y="17.3">2</text>
<text x="90.7" y="14.7">3</text>
<text x="202.7" y="12.2">1</text>
<text x="202.7" y="14.7">2</text>
<text x="202.7" y="17.3">8</text>
<text x="222.8" y="14.7">9</text>
<text x="70.7" y="27.4">4</text>
<text x="90.7" y="30">6</text>
<text x="202.7" y="24.9">3</text>
<text x="202.7" y="27.4">4</text>
<text x="202.7" y="30">5</text>
<text x="222.8" y="27.4">6</text>
<text x="70.7" y="32.5">5</text>
<text x="158.3" y="35.1">23</text>
<text x="179.6" y="35.1">1</text>
<text x="158.3" y="37.6">22</text>
<text x="158.3" y="40.1">21</text>
<text x="179.6" y="37.6">2</text>
<text x="179.6" y="40.1">3</text>
<text x="27.5" y="47.8">1</text>
<text x="42.5" y="47.8">2</text>
<text x="69.4" y="47.8">10</text>
<text x="70.7" y="42.7">9</text>
<text x="90.7" y="45.2">8</text>
<text x="158.3" y="42.7">20</text>
<text x="158.3" y="47.8">18</text>
<text x="179.6" y="42.7">4</text>
<text x="179.6" y="45.2">5</text>
<text x="179.6" y="47.8">6</text>
<text x="158.3" y="50.3">19</text>
<text x="179.6" y="50.3">7</text>
<text x="179.6" y="52.8">8</text>
<text x="69.4" y="57.9">12</text>
<text x="179.6" y="55.4">9</text>
<text x="179.6" y="57.9">10</text>
<text x="69.4" y="63">13</text>
<text x="90.7" y="60.5">11</text>
<text x="179.6" y="60.5">11</text>
<text x="179.6" y="63">13</text>
<text x="179.6" y="65.5">14</text>
<text x="63.5" y="68.2">VCC</text>
<text x="179.6" y="68.1">15</text>
<text x="179.6" y="70.6">16</text>
<text x="50.3" y="75.7">9</text>
<text x="57.9" y="74.5" transform="rotate(-90 57.9 74.5)">14</text>
<text x="179.6" y="73.2">17</text>
<text x="207.8" y="73.2">4</text>
<text x="227.9" y="75.7">6</text>
<text x="49.1" y="78.2">10</text>
<text x="49.1" y="83.3">11</text>
<text x="70.4" y="80.8">13</text>
<text x="207.8" y="78.2">5</text>
<text x="49.1" y="85.9">12</text>
<text x="57.9" y="89.5" transform="rotate(-90 57.9 89.5)">7</text>
<text x="207.8" y="85.9">1</text>
<text x="227.9" y="88.4">3</text>
<text x="48.3" y="91">VCC</text>
<text x="207.8" y="90.9">2</text>
<text x="165.9" y="101.1">11</text>
<text x="50.3" y="103.6">2</text>
<text x="50.3" y="106.2">3</text>
<text x="57.9" y="102.4" transform="rotate(-90 57.9 102.4)">14</text>
<text x="165.9" y="103.6">12</text>
<text x="165.9" y="106.2">13</text>
<text x="187.3" y="103.6">10</text>
<text x="50.3" y="111.3">4</text>
<text x="50.3" y="113.8">5</text>
<text x="70.4" y="108.7">1</text>
<text x="129.1" y="111.3">1</text>
<text x="144.1" y="111.3">2</text>
<text x="167.2" y="113.8">3</text>
<text x="205.3" y="111.3">3</text>
<text x="220.3" y="111.3">4</text>
<text x="48.3" y="119">VCC</text>
<text x="57.9" y="117.4" transform="rotate(-90 57.9 117.4)">7</text>
<text x="111.8" y="119">VCC</text>
<text x="167.2" y="116.3">4</text>
<text x="167.2" y="118.9">5</text>
<text x="187.3" y="116.3">6</text>
<text x="50.3" y="131.6">9</text>
<text x="57.9" y="130.3" transform="rotate(-90 57.9 130.3)">14</text>
<text x="106.2" y="129">2</text>
<text x="106.2" y="131.6">3</text>
<text x="113.8" y="127.8" transform="rotate(-90 113.8 127.8)">14</text>
<text x="209.1" y="131.6">10</text>
<text x="210.4" y="126.5">9</text>
<text x="230.4" y="129">8</text>
<text x="49.1" y="134.1">10</text>
<text x="70.4" y="136.7">13</text>
<text x="106.2" y="136.7">4</text>
<text x="126.3" y="134.1">1</text>
<text x="49.1" y="139.2">11</text>
<text x="49.1" y="141.7">12</text>
<text x="106.2" y="139.2">5</text>
<text x="113.8" y="142.8" transform="rotate(-90 113.8 142.8)">7</text>
<text x="209.1" y="141.7">12</text>
<text x="57.9" y="145.3" transform="rotate(-90 57.9 145.3)">7</text>
<text x="209.1" y="146.8">13</text>
<text x="230.4" y="144.3">11</text>
<text x="50.3" y="162.1">1</text>
<text x="50.3" y="167.1">2</text>
<text x="70.4" y="164.6">3</text>
<text x="152.4" y="164.7">Title</text>
<text x="162.6" y="167.2">INTEL 8086 SYSTEM BOARD</text>
<text x="162.6" y="172.3">Document</text>
<text x="174.6" y="172.3">Number</text>
<text x="236.3" y="172.3">Rev</text>
<text x="152.4" y="179.9">Date:</text>
<text x="155" y="174.8">A</text>
<text x="162.6" y="174.8">1</text>
<text x="165.7" y="179.9">Thursday, October 16, 2014</text>
<text x="203.2" y="179.9">Sheet</text>
<text x="216" y="179.9">2</text>
<text x="223.6" y="179.9">of</text>
<text x="231.2" y="179.9">10</text>
<text x="238.8" y="174.8">1.0</text>
</g>
<g font-size="2.3" fill="#004080">
<text x="163.9" y="36.7">A</text>
<text x="163.9" y="39.2">B</text>
<text x="163.9" y="41.7">C</text>
<text x="173.8" y="36.7">Y0</text>
<text x="173.8" y="39.2">Y1</text>
<text x="173.8" y="41.7">Y2</text>
<text x="163.9" y="44.3">D</text>
<text x="173.8" y="44.3">Y3</text>
<text x="173.8" y="46.8">Y4</text>
<text x="163.9" y="49.4">G1</text>
<text x="163.9" y="51.9">G2</text>
<text x="173.8" y="49.4">Y5</text>
<text x="173.8" y="51.9">Y6</text>
<text x="173.8" y="54.4">Y7</text>
<text x="173.8" y="57">Y8</text>
<text x="173.8" y="59.5">Y9</text>
<text x="172.6" y="62.1">Y10</text>
<text x="172.6" y="64.6">Y11</text>
<text x="172.6" y="67.1">Y12</text>
<text x="172.6" y="69.7">Y13</text>
<text x="172.6" y="72.2">Y14</text>
<text x="172.6" y="74.8">Y15</text>
</g>
<text font-size="2.2" x="152.4" y="172.3">Size</text>
<g font-size="1.8">
<text x="26.7" y="1.9">5</text>
<text x="75" y="1.9">4</text>
<text x="123.2" y="1.9">3</text>
<text x="171.5" y="1.9">2</text>
<text x="219.8" y="1.9">1</text>
<text x=".7" y="26.4">D</text>
<text x="244.5" y="26.4">D</text>
<text x=".7" y="70.9">C</text>
<text x="244.5" y="70.9">C</text>
<text x=".7" y="115.3">B</text>
<text x="244.5" y="115.3">B</text>
<text x=".7" y="159.8">A</text>
<text x="244.5" y="159.8">A</text>
<text x="26.7" y="182.2">5</text>
<text x="75" y="182.2">4</text>
<text x="123.2" y="182.2">3</text>
<text x="171.5" y="182.2">2</text>
<text x="219.8" y="182.2">1</text>
</g>
</svg>
